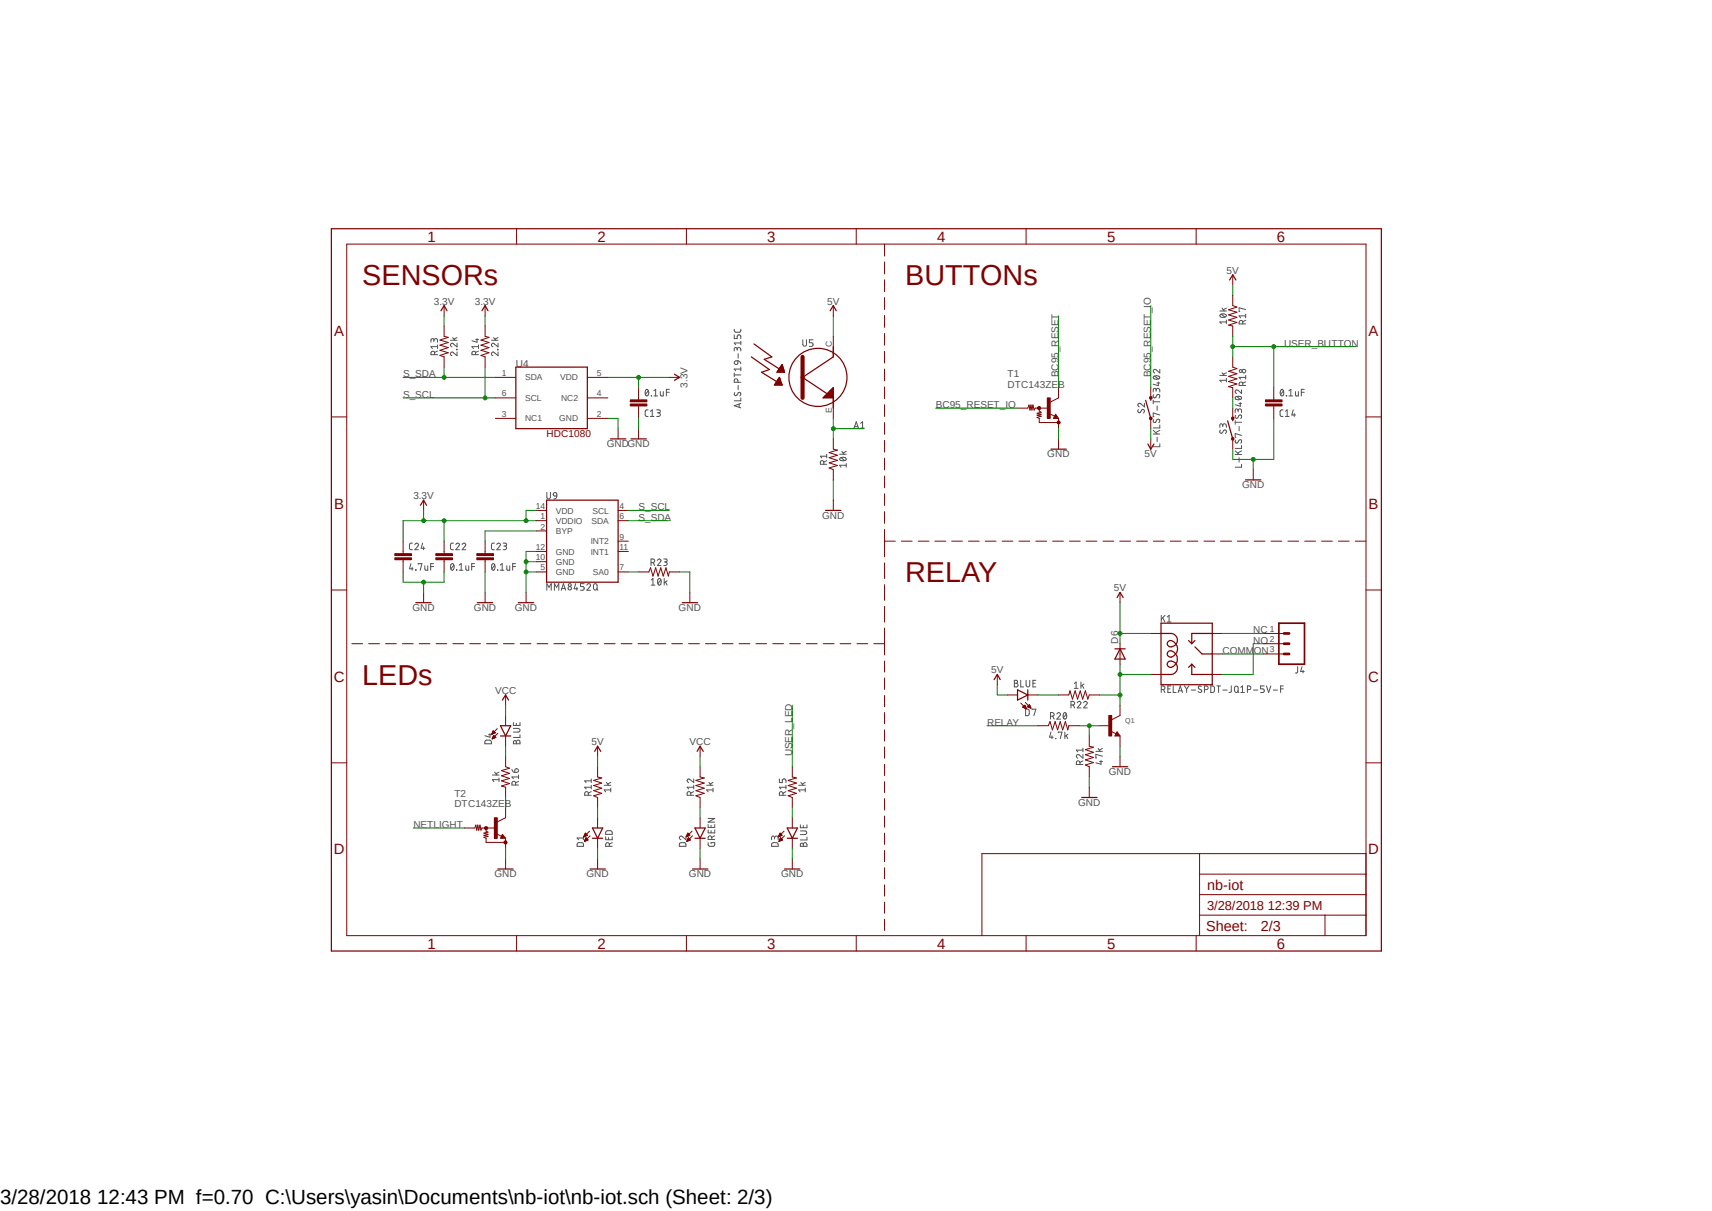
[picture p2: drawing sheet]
<svg xmlns="http://www.w3.org/2000/svg" width="297mm" height="210mm" viewBox="0 0 297 210" stroke-linecap="round" stroke-linejoin="round" font-family="sans-serif">
<path d="M57.1 39.5l182.8 125.9M239.9 39.5l-182.8 125.9" fill="none" stroke="#fff" stroke-width=".17"/>
<g fill="none" stroke="#505050" stroke-width=".17">
<path d="M75.3 59l.2-.3h.2l.2 .1v.6M75.3 59.2l-.1-.4-.2-.1-.2 .3v.4M75.9 59.8v.7M78.1 59h1.2M78.5 58.5l.4 .5M79.3 59.5v.7l-.9-.7a.32 .32 0 0 0-.3 .3 .32 .32 0 0 0 .3 .4M79.3 58.5l-.6 .3M82.5 58.9h.5M82.8 58.7v.7l-.9-.3M83 59.8v.7M85.3 59h1.1M85.6 58.5l.4 .5"/>
<path d="M86.4 59.5v.7l-.8-.7a.32 .32 0 0 0-.3 .3 .32 .32 0 0 0 .2 .4M86.4 58.5l-.5 .3M127.4 58.1v.6h.5v-.5l.2-.1 .4 .1v.5M127.4 57.1v.3l.2 .2h.8l.1-.5M128.5 59.2v.6M128.5 59.5h-1.1l.2 .3M139.3 58.9v.8l.2 .3 .4-.1v-1M141.1 58.9h-.7v.5l.5 .1 .2 .2-.2 .3-.5 .1M211.6 53.9h1.2M211.7 54.6l.3-.2h.4l.4 .3a.7 .7 0 0 1-1.2 0zM211.9 54.5l.6 .5M212 53.4l.4 .5"/>
<path d="M212.8 55.8h-1.2l.3 .3M212.8 55.5v.6M212.8 53.4l-.6 .3M215.6 56.2v-.5h-.5l-.1 .5h1.1M216.1 53.7l-1.1-.3v.6h.1M216.1 55.5l-.5 .3M216.1 54.8h-1.1l.2 .3M216.1 54.5v.6M75.4 61.5v-.5h-.6v.5h1.1M75.9 60.9l-.5 .2M75.9 60.1h-1.1l.2 .4M79.2 60.6l.1 .1z"/>
<path d="M79.3 61v.7l-.9-.7a.32 .32 0 0 0-.3 .3 .32 .32 0 0 0 .3 .4M82.5 61.5v-.5h-.5l-.1 .5h1.1M83 60.1h-1.1l.2 .4M83 60.9l-.5 .2M86.3 60.6l.1 .1zM86.4 61v.7l-.8-.7a.32 .32 0 0 0-.3 .3 .32 .32 0 0 0 .2 .4M112.1 67.6l.1-.1a.65 .65 0 0 1 0 1.2 .69 .69 0 0 1-.1-1.1zM112.4 71.1l-.4 .1-.1 .1 .1 .8 .4 .1M112.5 67.8l-.5 .6M112.8 72.2h.7M112.8 71.3l.4-.2v1.1M113 68.6h.1"/>
<path d="M113.5 68.7h.6M113.5 67.8l.2-.3v1.2M113.9 71.1h.6l.1 .1-.1 .3-.5 .1M114.3 71.6l.3 .2v.2l-.2 .2h-.5M114.6 67.9v.6l.1 .2h.4v-.8M115.6 68h.5M116.1 67.5h-.5v1.2M127.4 64.7v.6M127.4 65h1.1M127.5 68.1l-.1 .3 .2 .2 .5-.5h.3l.1 .2-.1 .4M127.5 62.7l.5-.1-.1 .6h-.4l-.1-.2zM127.9 60.6v-.2l.4-.1 .2 .3v.3"/>
<path d="M127.9 60.7l-.1-.3-.2-.1-.2 .2v.4M128 66.3l-.1-.5h-.5v.5h1.1M128 62.6l.4 .1 .1 .4M128.1 61.3v.8M128.1 66.8v.8M128.2 70.1v.5M128.5 70l-1.1 .4 1.1 .3M128.5 69v.5h-1.1M128.5 63.7v.6M128.5 64h-1.1l.2 .3M143.4 79.9l-.5 .2M143.4 79.1h-1.1l.3 .3"/>
<path d="M143.4 78.8v.6M145.7 78.8h1.1M145.7 79.5l.6-.2 .3 .1 .2 .2a.7 .7 0 0 1-1.1 0zM145.9 79.4l.7 .5M146 78.3l.4 .5M146.8 78.3l-.5 .3M148.2 74.3l.3-1.1 .4 1.1M148.3 74h.5M149.3 73.4l.3-.2v1.1M149.3 74.3h.6M197.5 71l-.1 .3 .3 .3 .5-.6h.2l.1 .2-.1 .4M198.5 69.9v.7l-.6-.6a.32 .32 0 0 0-.5 .1 .32 .32 0 0 0 .3 .5"/>
<path d="M200.1 75.3h1.1M200.1 74.6l.6 .7M200.1 69.4v.6M200.1 69.7h1.1M200.1 65.3l.5-.1a.42 .42 0 0 1 .6 .4l-.6 .2-.4-.1-.1-.2zM200.2 72.8l-.1 .4 .1 .1h.2l.3-.5 .4-.1 .1 .2-.2 .4M200.2 68.5l-.1 .2 .2 .3 .5-.6h.3a.41 .41 0 0 1-.1 .6M200.3 65.2l.7 .5M200.6 67.6l.2-.2h.2l.2 .2v.4M200.6 67.9l-.1-.5h-.3h-.1v.6M200.7 66.4h.5M200.7 70.4v.8"/>
<path d="M200.7 75.8v.8M201 66.3v.6l-.9-.3M201.2 64.1v.6l-.6-.6a.31 .31 0 0 0-.5 .1 .31 .31 0 0 0 .2 .5M201.2 77v.5h-1.1M201.2 73.7v.5h-1.1M201.2 74.6l-.7 .4M201.2 72l-1.1-.4v.7h.1M211.6 65.1h1.2M211.7 74.6l-.1 .4 .3 .1 .4-.4 .3-.1 .2 .2-.2 .4M212 64.6l.4 .5M212.1 73.8l.1-.2 .3-.1 .3 .3v.3M212.1 74l-.1-.4-.2-.1-.1 .1-.1 .5"/>
<path d="M212.8 65.6v.7M212.8 66h-1.2l.3 .3M212.8 64.6l-.6 .3M214.3 78.8h1.1M214.3 78.2l.7 .6M214.3 72.9v.7M214.3 73.2h1.1M214.3 68.9l.5-.2a.42 .42 0 0 1 .6 .3 .62 .62 0 0 1-.6 .3 .62 .62 0 0 1-.5-.3zM214.4 76.3l-.1 .4 .4 .1 .2-.4 .4-.1 .1 .4-.1 .2M214.4 72l-.1 .4 .2 .2 .6-.6h.2l.1 .4-.1 .2M214.5 68.7l.7 .6M214.8 71.2v-.2l.4-.1 .1 .1 .1 .5"/>
<path d="M214.8 71.4l-.1-.4-.2-.1-.2 .1v.5M214.9 70h.5M215 74v.7M215 79.4v.7M215.2 69.8v.6l-.9-.2M215.4 67.6v.6l-.6-.5-.4-.1-.1 .4 .2 .2M215.4 77.3v.5h-1.1M215.4 78.2l-.7 .4M215.4 75.5l-1.1-.3v.6h.1M215.6 66.8v-.5h-.5l-.1 .5h1.1M216.1 65.1v.6M216.1 66.2l-.5 .3"/>
<path d="M216.1 65.4h-1.1l.2 .3M222.3 67.6l.1-.1a.7 .7 0 0 1 0 1.2l-.2-.2-.1-.4zM222.6 71.1l-.4 .1-.1 .1v.8l.5 .1M222.7 67.8l-.5 .6M223 72.2h.6M223 71.3l.3-.2v1.1M223.1 68.6l.1 .1zM223.6 68.7h.6M223.6 67.8l.3-.3v1.2M224.4 71.1l-.3 .9h.6M224.5 71.7v.5M224.7 67.9l.1 .8h.5v-.8"/>
<path d="M225.8 68h.5M226.3 67.5h-.5v1.2M71.3 97.7l-.3 .9h.7M71.5 98.4v.5M71.5 94.2l-.4 .1-.1 .1 .1 .8 .4 .1M72 94.4a.31 .31 0 0 1 .4-.2 .31 .31 0 0 1 .1 .5l-.5 .6h.6M72.1 98.8l.1 .1zM72.6 97.9v-.2h.6l-.3 1.2M73.3 94.2l-.2 .9h.6M73.5 94.8v.5M73.7 98.1v.6l.2 .2h.3v-.8M74.7 98.3h.5"/>
<path d="M75.2 97.7h-.5v1.2M78.3 97.8l.2-.1a.7 .7 0 0 1 0 1.2 .75 .75 0 0 1-.2-1.1zM78.7 94.2h-.3l-.3 .2 .1 .8 .5 .1M78.7 98l-.5 .6M79.1 94.4l.1-.2a.32 .32 0 0 1 .5 .3l-.6 .8h.6M79.2 98.8v.1zM79.7 98.9h.6M79.7 98l.3-.3v1.2M80.2 94.4l.1-.2a.32 .32 0 0 1 .5 .3l-.6 .8h.6M80.8 98.1v.7l.2 .1h.3v-.8M81.8 98.3h.5M82.3 97.7h-.5v1.2"/>
<path d="M85.4 97.8l.2-.1a.7 .7 0 0 1 0 1.2 .75 .75 0 0 1-.2-1.1zM85.8 94.2h-.3l-.2 .2v.8l.5 .1M85.9 98l-.6 .6M86.2 94.4l.2-.2a.32 .32 0 0 1 .4 .3l-.6 .8h.6M86.3 98.8l.1 .1zM86.8 98.9h.6M86.8 98l.3-.3v1.2M87.3 94.2h.5l.1 .2-.1 .3h-.4M87.6 94.7l.3 .2v.2l-.3 .2h-.3M87.9 98.1v.7l.2 .1h.3v-.8M88.9 98.3h.6M89.5 97.7h-.6v1.2"/>
<path d="M94.9 85.4v.8l.2 .3h.2l.2-.3v-.8M96 85.8l.1 .2h.5M96 85.7l.1-.2 .3-.1 .2 .1v.5M96 85.7v.1M96.6 86a.45 .45 0 0 1-.5 .5M112.9 97.6h.4l.3-.2-.1-.4-.6-.1v1.2M113.3 97.6l.3 .5M114 97.2l.2-.2a.32 .32 0 0 1 .5 .2l-.7 .9h.7M115.1 96.9h.4l.2 .2v.3l-.4 .1M115.4 97.5l.3 .2v.2l-.3 .2h-.3M142.9 80.5v-.5l-.2-.1-.3 .1-.1 .5h1.1M146.8 80.7h-1.1l.2 .3"/>
<path d="M146.8 80.4v.6M215.4 80.5v.5h-1.1M94.9 102.4v-1.2l.3 .7 .4-.7v1.2M96.2 102.4v-1.2l.4 .7 .3-.7v1.2M97.4 102.4l.3-1.2 .4 1.2M97.5 102.1h.5M99.9 101.2l-.3 .9h.6M100.1 101.9v.5M101.3 101.2h-.6v.5h.5l.1 .3-.1 .3-.5 .1M101.8 101.5a.33 .33 0 0 1 .3-.3 .33 .33 0 0 1 .3 .3l-.6 .9h.6M103 101.3l.2-.1 .3 .1 .1 .7-.2 .3h-.2l-.2-.3zM103.5 102.1l.2 .3"/>
<path d="M113 100.6l.3-.3v1.2M113 101.5h.6M114.3 100.4l.1-.1a.65 .65 0 0 1 0 1.2l-.3-.4v-.4zM114.6 100.6l-.5 .6M115.2 100.3v1.2M115.4 100.9l.3 .6M115.7 100.7l-.5 .4M176 118h.3l.2 .2v.1l-.2 .2 .3 .2-.1 .4h-.5zM176 118.5h.3M177.1 118v1.1h.5M178 118v.8l.2 .3 .4-.1v-1M179.2 118.5h.4"/>
<path d="M179.7 118h-.5v1.1h.5M186.4 118.5l.3-.2v1.1M186.4 119.4h.6M187.5 118.3v1.1M187.7 118.9l.3 .5M188 118.6l-.5 .4M201.5 119.6l.5-.1 .1-.3-.3-.2h-.3v1.1M201.5 106.7v1.2M201.7 107.1l.4 .8M201.8 119.6l.3 .5M202.1 106.7l-.6 .7M202.5 107l.3-.3v1.2"/>
<path d="M202.5 107.9h.7M202.6 119.5h.4M203.1 119h-.5v1.1h.5M203.5 119v1.1h.5M204.5 119.8h.6M205.5 119l.4 .5M205.9 119.5v.6M206.2 119l-.3 .5M206.7 119.7h.7M208.4 119.1l-.4-.1-.1 .1v.2l.5 .4v.3l-.2 .1-.3-.2M209 119.6l.5-.1 .1-.3-.3-.2h-.3v1.1M210.1 119h.4l.2 .1v.7l-.2 .3h-.4z"/>
<path d="M211.1 119h.7M211.4 119v1.1M212.1 119.7h.8M213.6 119v1l-.4 .1M214.2 119.1h.6v.7l-.2 .3h-.2l-.2-.3zM214.7 119.8l.2 .3M215.3 119.2l.3-.2v1.1M216.4 119.6l.5-.1v-.5h-.5v1.1M217.5 119.7h.7M219.3 119h-.6v.5h.5l.1 .2-.1 .4h-.5M219.7 119l.4 1.1 .4-1.1M220.9 119.7h.7"/>
<path d="M222.2 119.5h.4M222.6 119h-.4v1.1M225.1 115.6v1l-.1 .1h-.3M225.9 115.6l-.3 .9h.7M226.1 116.2v.5M84.2 128.5l.2-.1h.7l.1 .1 .1 .5h-1.2zM84.8 127.4h.5M85 127.2v.6l-.9-.2M85.4 134.4h1.2M85.8 133.9l.4 .5M86.6 135.2h-1.2l.3 .4M86.6 134.9v.7"/>
<path d="M86.6 133.9l-.6 .3M88.8 133.4l.3 .5h.2M89.1 126.3h.8l.3 .2-.1 .4-1 .1M89.1 125.3v.5h1.1v-.5M89.1 128.5l.3-.1 .2 .3 .2-.3h.2l.2 .1v.5h-1.1zM89.5 136.1l-.1-.5-.2-.1-.3 .1-.1 .5h1.2M89.5 133.3l.3 .1 .2 .2-.2 .3h-.5zM89.6 125.4v.4M89.6 128.7v.3M90 135.5l-.5 .3M90 134.7h-1.2l.3 .3M90 134.4v.6"/>
<path d="M90.2 127.4v.5h-1.1M102.1 137.9l-.1-.5-.4-.1-.2 .3v.3h1.2M102.6 137.3l-.5 .2M102.6 136.5h-1.2l.3 .3M102.6 135.1v.6M102.6 136.2v.6M102.6 135.4h-1.2l.3 .3M104.8 136.2h1.2M105.2 135.7l.4 .5M106 137h-1.2l.3 .3M106 136.7v.6M106 135.7l-.6 .3"/>
<path d="M119.8 137.9v-.3l-.2-.3-.3 .1-.1 .5h1.2M120.4 135.1v.6l-.9-.6a.32 .32 0 0 0-.3 .3 .32 .32 0 0 0 .3 .3M120.4 136.5h-1.2l.3 .3M120.4 137.3l-.6 .2M120.4 136.2v.6M122.6 136.2h1.1M123 135.7l.4 .5M123.7 137h-1.1l.3 .3M123.7 136.7v.6M123.7 135.7l-.5 .3M135.2 135.1v.6h.5v-.5l.3-.1 .3 .1 .1 .5M135.8 137.9v-.5l-.2-.1-.3 .1-.1 .5h1.2"/>
<path d="M136.4 136.5h-1.2l.3 .3M136.4 137.3l-.6 .2M136.4 136.2v.6M138.6 136.2h1.1M138.9 135.7l.4 .5M139.7 137h-1.1l.2 .3M139.7 136.7v.6M139.7 135.7l-.5 .3M177.9 123l.6 .1a.89 .89 0 0 1-.1 1h-.5zM179.1 123.1v-.1h.6l-.3 1.1M182.2 124.2h.6l.1-.2-.1-.3-.6-.1v1.1M182.3 127l-.2 .8h.6"/>
<path d="M182.5 127.6v.5M182.6 124.2l.3 .5M183.1 128.1h.1M183.3 123.8a.31 .31 0 0 1 .5-.2 .31 .31 0 0 1 .1 .5l-.6 .6h.7M183.6 127.1v-.1h.6l-.3 1.1M184.6 123.6h.1a.65 .65 0 0 1 0 1.1 .69 .69 0 0 1-.1-1.1zM184.7 127v1.1M185 127.6l.3 .5M185 123.8l-.5 .7M185.3 127.3l-.6 .4M185.8 122.3l.5-.1 .1-.4-.3-.2h-.3v1.2M186.2 122.3l.2 .5"/>
<path d="M186.9 121.9l.2-.2a.32 .32 0 0 1 .4 .2l-.6 .9h.6M187.4 132.6v-.4l-.2-.2-.4 .1-.1 .5h1.2M187.9 130.9v.6l-.7-.6a.31 .31 0 0 0-.4 .1 .31 .31 0 0 0 .2 .5M187.9 132l-.5 .2M187.9 129.8v.6M187.9 130.1h-1.2l.3 .3M188 121.9v-.1a.31 .31 0 0 1 .5-.1 .31 .31 0 0 1 .1 .3l-.6 .8h.6M190.1 130.3h1.2M190.5 129.8l.4 .5M190.8 132.1h.5M191 131.9v.6l-.9-.2M191.3 131.1l-1.2-.3v.6h.1"/>
<path d="M191.3 129.8l-.6 .3M204.4 120.1l.4-1.1 .3 1.1M215.3 120.1h.6M100.2 146.3l.2-.2 .7 .1 .1 .6h-1.1zM101.2 145v.6M101.2 145.3h-1.1l.3 .3M105.1 145.1v.5h1.1v-.5M105.1 144.2l.3-.1h.6l.2 .3v.3h-1.1zM105.6 145.2v.4M105.7 146.8v-.5l-.4-.2-.2 .3v.4h1.1M106.2 146.1l-.5 .3M117.9 146.3l.3-.2 .7 .1 .1 .6h-1.1z"/>
<path d="M119 145v.6l-.6-.5a.32 .32 0 0 0-.5 .1 .32 .32 0 0 0 .2 .4M122.9 146.1v.4l.2 .3h.6l.3-.2v-.5h-.6v.2M122.9 143v.5h1.1v-.5M122.9 143.9v.5h1.1v-.5M122.9 141.9h1.1l-1.1 .7h1.1M123.4 143.1v.4M123.4 144.1v.3M123.5 145.6v-.3l-.2-.4-.4 .2v.5h1.1M124 144.9l-.5 .3M133.9 146.3l.3-.2 .6 .1 .2 .1v.5h-1.1zM134.4 145.3l.2-.3h.2l.2 .1v.5M134.4 145.5l-.1-.4-.3-.1-.1 .2v.4"/>
<path d="M138.9 144.1h.8l.3 .2v.2l-.3 .2h-.8M138.9 143v.6h1.1v-.6M138.9 146.3l.3-.1 .2 .2v-.1l.3-.2 .3 .3v.4h-1.1zM139.4 143.2v.4M139.4 146.4v.4M140 145.2v.5h-1.1"/>
<circle cx="215.3" cy="64.3" r=".25"/>
<circle cx="215.8" cy="64.4" r=".3"/>
<circle cx="98.8" cy="102" r=".3"/>
<circle cx="98.8" cy="101.5" r=".25"/>
</g>
<g fill="none" stroke="#800000" stroke-width=".17">
<path d="M89.6 39.7v2.6M119.1 39.7v2.6M148.5 39.7v2.6M178 39.7v2.6M207.5 39.7v2.6M60.2 42.3h176.8v120h-176.8zM77 56.6v1.7l.8 .2-1.5 .5 1.5 .4-1.5 .5 1.5 .4-1.5 .4 1.5 .5-1.5 .4 .7 .3v1.8M77 53v1.8M84.2 56.6v1.7l.6 .2-1.4 .5 1.4 .4-1.4 .5 1.4 .4-1.4 .4 1.4 .5-1.4 .4 .8 .3v1.8M84.2 53v1.8M144.6 53v1.8M144.6 58.3v3.6"/>
<path d="M153.5 42.3v2.1M153.5 45.4v2.1M153.5 48.5v2.1M153.5 51.6v2.1M153.5 54.7v2.1M153.5 57.8v2.1M57.5 72.3h2.7M85.9 65.4h3.6M85.9 69h3.6M85.9 72.6h3.6M101.9 65.4h3.6M101.9 69h3.6"/>
<path d="M101.9 72.6h3.6M107.2 74.3v1.8M109.3 69.3h2.9v.4h-2.9zM109.3 70.1h2.9v.3h-2.9zM110.8 67.2v2.1M110.8 70.4v2.2M110.8 74.3v1.8M116.1 65.4h1.8M144.6 69v3.6M144.6 76.1v1.8l.7 .2-1.5 .4 1.5 .5-1.5 .4 1.5 .4-1.5 .5 1.5 .4-1.5 .5 .8 .2v1.8M153.5 60.9v2M153.5 64v2"/>
<path d="M153.5 67.1v2M153.5 70.2v2M153.5 73.3v2M153.5 76.4v2M153.5 79.5v2M237 72.3h2.6M68.5 96.7h2.9v.4h-2.9zM68.5 96h2.9v.4h-2.9zM69.9 93.9v2.1M69.9 97.1v2.1M73.5 86.7v1.8M75.6 96.7h2.9v.4h-2.9z"/>
<path d="M75.6 96h2.9v.4h-2.9zM77 93.9v2.1M77 97.1v2.1M82.7 96.7h2.9v.4h-2.9zM82.7 96h2.9v.4h-2.9zM84.2 93.9v2.1M84.2 97.1v2.1M93 90.3h1.8M93 92.1h1.8M93 88.5h1.8M93 99.2h1.8M93 97.4h1.8"/>
<path d="M93 95.6h1.8M107.2 93.9h1.8M107.2 90.3h1.8M107.2 88.5h1.8M107.2 99.2h1.8M107.2 95.6h1.8M110.8 99.2h1.8l.3-.7 .4 1.4 .4-1.4 .5 1.4 .4-1.4 .5 1.4 .4-1.4 .5 1.4 .1-.7h1.8M144.6 86.7v1.8M153.5 82.5v2.1M153.5 85.6v2.1M153.5 88.7v2.1M153.5 91.8v4.8"/>
<path d="M153.5 97.6v2.7M153.5 93.9h1.8M156.4 93.9h1.8M159.3 93.9h1.9M162.2 93.9h1.9M165.1 93.9h1.9M168 93.9h1.9M170.9 93.9h1.9M173.9 93.9h1.8M176.8 93.9h1.8M179.7 93.9h1.9M182.6 93.9h1.9"/>
<path d="M185.5 93.9h1.9M188.4 93.9h1.9M191.3 93.9h1.9M194.3 93.9h1.8M197.2 93.9h1.9M200.1 93.9h1.9M203 93.9h1.9M206 93.9h1.8M208.9 93.9h1.8M211.8 93.9h1.9M214.7 93.9h1.8M217.6 93.9h1.9"/>
<path d="M220.5 93.9h1.9M223.4 93.9h1.9M226.4 93.9h1.8M229.3 93.9h1.8M232.2 93.9h1.9M235.1 93.9h1.9M57.5 102.3h2.7M61 111.6h1.9M64 111.6h1.8M66.9 111.6h1.8M69.8 111.6h1.9M72.7 111.6h1.9"/>
<path d="M73.5 102.7v1.8M75.6 111.6h1.9M78.6 111.6h1.8M81.5 111.6h1.9M84.2 102.7v1.8M84.4 111.6h1.9M87.3 111.6h1.9M90.3 111.6h1.8M91.3 102.7v1.8M93.2 111.6h1.8M96.1 111.6h1.9M99 111.6h1.9"/>
<path d="M101.9 111.6h1.9M104.9 111.6h1.8M107.8 111.6h1.8M110.7 111.6h1.9M113.6 111.6h1.9M116.5 111.6h1.9M119.5 111.6h1.8M119.7 102.7v1.8M122.4 111.6h1.8M125.3 111.6h1.9M128.2 111.6h1.9M131.1 111.6h1.9"/>
<path d="M134.1 111.6h1.8M137 111.6h1.9M139.9 111.6h1.9M142.8 111.6h1.9M145.8 111.6h1.8M148.7 111.6h1.8M151.6 111.6h1.9M153.5 101.4v2.7M153.5 105.2v2.7M153.5 108.9v4.7M153.5 114.6v1.9M153.5 117.6v1.9"/>
<path d="M237 102.3h2.6M57.5 132.3h2.7M85.3 127.3h.1M85.3 127.3h.3M85.4 127.2h.3M85.4 127.1h.4M85.4 127.1h.5M85.4 127h.5M85.4 128.1h.1M85.4 128.1h.2M85.5 127h.3M85.5 126.9h.3"/>
<path d="M85.5 128h.3M85.5 127.9h.4M85.5 126.9h.2M85.5 126.8h.1M85.5 127.9h.5M85.5 127.8h.4M85.6 126.8h.1M85.6 127.8h.3M85.6 127.7h.3M85.6 127.7h.2M85.6 127.6h.1M85.6 127.6l-.2 .5"/>
<path d="M85.6 127.6l.4 .3M85.9 127.1l-.3-.4-.3 .6M85.9 127.1l-.6 .2M86 127.9l-.6 .2M86.3 126.4l-1 .9M86.4 127.2l-1 .9M87.7 124.1v1.8M87.7 127.6v1.8M87.7 131.2v1.8l.7 .2-1.4 .4 1.4 .5-1.4 .4 1.4 .5-1.4 .4 1.4 .5-1.4 .4 .7 .2v1.8M103.7 133v1.7l.7 .2-1.4 .4 1.4 .5-1.4 .4 1.4 .5-1.4 .4 1.4 .5-1.4 .4 .7 .3v1.7M121.5 133v1.7l.7 .2-1.5 .4 1.5 .5-1.5 .4 1.5 .5-1.5 .4 1.5 .5-1.5 .4 .8 .3v1.7M137.5 133v1.7l.7 .2-1.5 .4 1.5 .5-1.5 .4 1.5 .5-1.5 .4 1.5 .5-1.5 .4 .8 .3v1.7"/>
<path d="M153.5 120.6v2M153.5 123.6v1.9M153.5 126.6v1.9M153.5 129.5v2M153.5 132.5v2M153.5 135.6v1.9M153.5 138.5v2M237 132.3h2.6M82.4 143.6l.1-.5 .2 .9 .2-.9 .2 .9 .2-.9 .1 .9 .2-.4h2.1M84.3 143.6v.5l.4 .2-.8 .2 .8 .2-.8 .2 .8 .1-.8 .2 .4 .2v.7h3.4M86.1 144.6l.9 .4M87.2 144.7l.5 .7h-.9z"/>
<path d="M87.7 141.8l-1.4 .7M101.3 145.1h.1M101.3 145h.2M101.3 145h.3M101.4 144.9h.3M101.4 144.9h.4M101.4 145.9h.1M101.4 144.8h.5M101.4 145.8h.2M101.4 145.8h.3M101.5 144.7h.3M101.5 144.7h.2"/>
<path d="M101.5 145.8h.3M101.5 145.7h.4M101.5 144.6h.2M101.5 144.6h.1M101.5 145.6h.5M101.5 145.6h.4M101.6 144.5l.3 .4-.6 .2zM101.6 144.5h.1M101.6 145.5h.3M101.6 145.5h.2M101.6 145.4h.2M101.6 145.4h.1"/>
<path d="M101.6 145.3l.4 .4-.6 .2zM101.6 145.3h.1M102.3 144.1l-1 1M102.4 144.9l-1 1M103.7 141.8v1.8M103.7 145.4v1.8M103.7 148.9v1.8M119.1 145.1h.1M119.1 145h.1M119.1 145h.2M119.1 144.9h.4M119.2 144.9h.4"/>
<path d="M119.2 144.8h.5M119.2 145.9h.1M119.2 145.8h.1M119.2 144.8h.4M119.2 144.7h.3M119.2 145.8h.2M119.2 145.8h.3M119.3 144.7h.2M119.3 145.7h.4M119.3 145.6h.5M119.3 144.6h.2M119.3 144.6h.1"/>
<path d="M119.3 145.6h.4M119.3 144.5h.1M119.3 145.5h.3M119.3 144.5l.4 .4-.6 .2zM119.4 145.4h.1M119.4 145.3h.1M119.4 145.3l.4 .4-.6 .2zM120.1 144.1l-1 1M120.1 144.9l-.9 1M121.5 141.8v1.8M121.5 145.4v1.8M121.5 148.9v1.8"/>
<path d="M135 145.1h.1M135.1 145h.1M135.1 145h.2M135.1 144.9h.4M135.2 144.9h.4M135.2 144.8h.5M135.2 145.9h.1M135.2 145.8h.1M135.2 144.8h.4M135.2 144.7h.4M135.2 145.8h.2M135.2 145.8h.4"/>
<path d="M135.3 144.7h.2M135.3 144.6h.2M135.3 145.7h.4M135.3 145.6h.5M135.3 144.6h.1M135.3 144.5h.1M135.3 145.6h.4M135.3 145.5h.3M135.3 145.4h.3M135.3 144.5l.4 .4-.7 .2zM135.4 145.4h.1M135.4 145.3h.1"/>
<path d="M135.4 145.3l.4 .4-.7 .2zM136 144.1l-1 1M136.1 144.9l-1 1M137.5 141.8v1.8M137.5 145.4v1.8M137.5 148.9v1.8M153.5 141.5v2M153.5 144.5v1.9M153.5 147.5v1.9M153.5 150.5v1.9M153.5 153.5v1.9M153.5 156.5v1.9"/>
<path d="M153.5 159.4v2M208.1 158.7h28.9M208.1 148v14.3M208.1 155.2h28.9M208.1 151.6h28.9M229.9 158.7v3.6M237 148h-66.7v14.3M89.6 162.3v2.6M119.1 162.3v2.6M148.5 162.3v2.6M178 162.3v2.6M207.5 162.3v2.6"/>
</g>
<g fill="none" stroke="#800000" stroke-width=".21">
<path d="M57.5 39.7h182.1v125.2h-182.1zM76.5 53.9l.5-.9 .6 .9M83.6 53.9l.6-.9 .5 .9M130.8 59.6l3.1 2.3-1.3 .4 3.5 2.3M144 53.9l.6-.9 .5 .9M89.5 63.7h12.4v10.6h-12.4zM105.9 76.1h2.7M109.5 76.1h2.6M117 64.9l.9 .5-.9 .6M130.3 61.9l3.2 2.2-1.4 .5 3.6 2.2M134.5 66.6h1.1M134.5 66.5h1.1"/>
<path d="M134.6 66.4h1M134.7 66.3h.8M134.7 66.2h.8M134.8 66h.6M134.9 64.5h1.2M134.9 66h.5M134.9 64.3h1.2M135 65.8h.4M135 64.2h1M135 65.7h.3M135.1 64.1h.9M135.1 65.6h.2"/>
<path d="M135.2 64h.7M135.2 65.4l.5 1.4h-1.3zM135.2 65.5h.1M135.3 63.9h.6M135.3 63.8h.5M135.4 63.7h.4M135.5 63.5h.3M135.6 63.4h.2M135.6 63.3h.1M135.7 63.2l.4 1.4h-1.3zM142.9 68.9h1.7M143 68.8h1.6"/>
<path d="M143.1 68.7h1.5M143.2 68.6h1.4M143.3 68.5h1.3M143.4 68.3h1.2M143.6 68.2h1M143.7 68.1h.9M143.8 68h.8M143.9 67.9h.7M144 67.8h.6M144.1 67.6h.5M144.2 67.5h.4M144.4 67.4h.2"/>
<path d="M144.5 67.3h.1M144.6 60.1v1.8l-5.4 3.5 5.4 3.6h-1.8l1.8-1.8v3.6M72.9 87.6l.6-.9 .5 .9M94.8 86.7h12.4v14.3h-12.4zM143.2 88.5h2.7M72.1 104.5h2.7M82.8 104.5h2.7M89.9 104.5h2.7M118.4 104.5h2.6M86.8 125.9h1.8l-.9 1.7zM86.8 127.6h1.8M87.2 145v.2h-.2l.2-.3 .3 .4h-.5"/>
<path d="M102.4 150.7h2.6M102.8 143.6h1.8l-.9 1.8zM102.8 145.4h1.8M120.1 150.7h2.7M120.6 145.4h1.7M120.6 143.6h1.7l-.8 1.8zM136.1 150.7h2.7M136.6 145.4h1.7M136.6 143.6h1.7l-.8 1.8z"/>
<circle cx="141.9" cy="65.4" r="5"/>
</g>
<path d="M139.2 61.9v7.1" fill="none" stroke="#800000" stroke-width=".72"/>
<path d="M109.3 69.5h2.9M109.3 70.2h2.9M68.5 96.9h2.9M68.5 96.2h2.9M75.6 96.9h2.9M75.6 96.2h2.9M82.7 96.9h2.9M82.7 96.2h2.9" fill="none" stroke="#800000" stroke-width=".34"/>
<path d="M84.1 143.4h.4v.4h-.4l-.1-.2h.4h-.4z" fill-rule="evenodd" fill="#800000"/>
<path d="M84.1 143.4h.4v.4h-.4l-.1-.2h.4h-.4z" fill="none" stroke="#800000" stroke-width=".17"/>
<path d="M87.5 145.9h.4v.4h-.4l-.1-.2 .4-.1-.1 .2-.3-.1z" fill-rule="evenodd" fill="#800000"/>
<path d="M87.5 145.9h.4v.4h-.4l-.1-.2 .4-.1-.1 .2-.3-.1z" fill="none" stroke="#800000" stroke-width=".17"/>
<path d="M85.8 141.8h.5v3.6h-.5z" fill-rule="evenodd" fill="#800000"/>
<path d="M87.7 120.5v1.8M103.7 129.4v1.8M121.5 129.4v1.8M80.6 143.6h1.8M85.8 141.8h.5v3.6h-.5zM87.7 140v1.8M87.7 145.4v1.8M87.7 148.9v1.8" fill="none" stroke="#800000" stroke-width=".17"/>
<path d="M198.8 69.4l.8 3.2M199.6 69v.4M87.2 121.4l.5-.9 .5 .9M103.2 130.3l.5-.9 .5 .9M120.9 130.3l.6-.9 .5 .9M86.4 150.7h2.6" fill="none" stroke="#800000" stroke-width=".21"/>
<circle cx="199.7" cy="72.5" r=".24" fill="#800000"/>
<circle cx="199.7" cy="72.5" r=".24" fill="none" stroke="#800000" stroke-width=".17"/>
<circle cx="199.7" cy="69" r=".24" fill="#800000"/>
<g fill="none" stroke="#800000" stroke-width=".17">
<path d="M178.3 70.8l.2-.6 .2 .9 .2-.9 .1 .9 .2-.9 .2 .9 .2-.3h2.1M180.3 70.8v.5l.3 .2-.7 .2 .7 .1-.7 .2 .7 .2-.7 .2 .4 .2v.7h3.3M182.1 71.8l.9 .4M183.1 71.8l.5 .8h-.8zM183.6 69l-1.4 .7M199.6 67.2v1.8M199.6 72.6v1.7"/>
<circle cx="199.7" cy="69" r=".24"/>
</g>
<path d="M183.1 72.2l.1 .2h-.2l.1-.4 .4 .5h-.5" fill="none" stroke="#800000" stroke-width=".21"/>
<path d="M180.1 70.6h.4v.4h-.4l-.1-.2 .3-.1-.3 .1z" fill-rule="evenodd" fill="#800000"/>
<path d="M180.1 70.6h.4v.4h-.4l-.1-.2 .3-.1-.3 .1z" fill="none" stroke="#800000" stroke-width=".17"/>
<path d="M183.5 73.1h.4v.3h-.4l-.1-.1 .3-.1v.1h-.3z" fill-rule="evenodd" fill="#800000"/>
<path d="M183.5 73.1h.4v.3h-.4l-.1-.1 .3-.1v.1h-.3z" fill="none" stroke="#800000" stroke-width=".17"/>
<path d="M181.7 69h.5v3.6h-.5z" fill-rule="evenodd" fill="#800000"/>
<path d="M176.5 70.8h1.8M181.7 69h.5v3.6h-.5zM183.6 67.2v1.8M183.6 72.6v1.7M183.6 76.1v1.8M199.6 76.1v1.8" fill="none" stroke="#800000" stroke-width=".17"/>
<path d="M182.3 77.9h2.7M199.1 77l.5 .9 .6-.9M213 73l.9 3.1M213.9 72.6v.4" fill="none" stroke="#800000" stroke-width=".21"/>
<circle cx="213.9" cy="76.1" r=".24" fill="#800000"/>
<circle cx="213.9" cy="76.1" r=".24" fill="none" stroke="#800000" stroke-width=".17"/>
<circle cx="213.9" cy="72.5" r=".24" fill="#800000"/>
<g fill="none" stroke="#800000" stroke-width=".17">
<path d="M213.9 47.7v1.7M213.9 51.2v1.8l.7 .3-1.5 .4 1.5 .4-1.5 .5 1.5 .4-1.5 .5 1.5 .4-1.5 .5 .8 .2v1.7M213.9 61.9v1.8l.7 .2-1.5 .5 1.5 .4-1.5 .5 1.5 .4-1.5 .5 1.5 .4-1.5 .5 .8 .1v1.8M213.9 70.8v1.8M213.9 76.1v1.8M219.5 69.3h2.9v.4h-2.9zM219.5 70.1h2.9v.3h-2.9zM221 67.2v2.1M221 70.4v2.2M217.4 81.4v1.8M199.6 117h1.8M199.6 109.9h1.8"/>
<path d="M210.3 117h1.8M210.3 113.4h1.8M210.3 109.9h1.8M192.7 126.8l.9 .5M193.8 126.9l.5 .7h-.9zM194.3 124.1l-1.4 .7"/>
<circle cx="213.9" cy="72.5" r=".24"/>
</g>
<path d="M219.5 69.5h2.9M219.5 70.2h2.9" fill="none" stroke="#800000" stroke-width=".34"/>
<path d="M213.3 48.6l.6-.9 .5 .9M216.1 83.2h2.6M201.4 109.9h1.8a1.14 1.14 0 0 1 1.1 1.3 1.14 1.14 0 0 1-1.6 .9 .55 .55 0 0 1-.1-.7 .55 .55 0 0 1 .6-.3 1.46 1.46 0 0 1 1.1 1.5 1.46 1.46 0 0 1-1.4 1.4 .57 .57 0 0 1-.4-.7 .57 .57 0 0 1 .7-.4 1.47 1.47 0 0 1 1.1 1.5 1.47 1.47 0 0 1-1.4 1.3 .57 .57 0 0 1-.4-.6 .57 .57 0 0 1 .7-.5 1.17 1.17 0 0 1 1.1 1.2 1.17 1.17 0 0 1-1.1 1.2h-1.8M201.4 108.1h8.9v10.6h-8.9zM206.2 111.1l.6 .5M206.8 115.2v1.8h3.5M206.8 115.2l.5 .5M206.8 115.2l-.6 .5M207.3 112.2l1.2 1.2h1.8M207.3 111.1l-.5 .5M210.3 109.9h-3.5v1.7M193.8 127.3l.1 .2h-.3l.2-.4 .3 .5h-.5" fill="none" stroke="#800000" stroke-width=".21"/>
<path d="M192.4 124.1h.5v3.5h-.5z" fill-rule="evenodd" fill="#800000"/>
<g fill="none" stroke="#800000" stroke-width=".17">
<path d="M173 117v1.7M194.3 102.7v1.8M194.3 111.6v3.6M219.2 109.9h3.6M219.2 111.6h3.6M219.2 113.4h3.6M174.8 120.5h1.7M177.1 121.9l1 1M177.4 122.6l.4-.3 .3 .6zM177.5 122.7h.5M177.5 122.6h.4M177.6 122.7h.4"/>
<path d="M177.6 122.5h.3M177.6 122.5h.2M177.7 122.4h.1M177.7 122.8h.3M177.8 122.3h.1M177.8 122.8h.2M177.9 121.8l1 1M178 122.9h.1M178.2 122.6h.5M178.2 122.6l.7 .2M178.2 122.6l.4-.4 .3 .6M178.3 120.5h1.8"/>
<path d="M178.3 122.5h.4M178.4 122.6h.4M178.4 122.5h.3M178.4 122.4h.3M178.4 122.3h.2M178.5 122.7h.3M178.5 122.3h.1M178.6 122.3h.1M178.6 122.7h.2M178.7 122.8h.1M180.1 125.9h1.8l.3-.8 .4 1.5 .4-1.5 .5 1.5 .4-1.5 .5 1.5 .4-1.5 .5 1.5 .1-.7h1.8M183.6 120.5h1.8l.2-.7 .5 1.4 .4-1.4 .4 1.4 .5-1.4 .4 1.4 .5-1.4 .4 1.4 .3-.7h1.8"/>
<path d="M189 127.6v1.8l.7 .2-1.4 .4 1.4 .5-1.4 .4 1.4 .5-1.4 .4 1.4 .4-1.4 .5 .7 .3v1.7M189 136.5v1.8M190.8 125.9h1.7M192.4 124.1h.5v3.5h-.5zM194.3 122.3v1.8M194.3 127.6v1.8M194.3 131.2v1.8"/>
</g>
<path d="M172.5 117.9l.5-.9 .5 .9M176.5 119.6l1.8 .9-1.8 .9zM178.3 119.6v1.8M193.4 112.5h1.8M193.8 103.6l.5-.9 .6 .9M194.3 112.5l.9 1.8h-1.8zM187.7 138.3h2.6M193 133h2.7" fill="none" stroke="#800000" stroke-width=".21"/>
<path d="M221.9 108.1h4.4v7.1h-4.4z" fill="none" stroke="#800000" stroke-width=".3"/>
<path d="M222.8 113.4h.8M222.8 111.6h.8M222.8 109.9h.8" fill="none" stroke="#800000" stroke-width=".47"/>
<path d="M105.5 72.6h1.7v1.7M110.8 72.6v1.7M93 95.6h-1.7v1.8h1.7M144.6 83.2v3.5" fill="none" stroke="#008000" stroke-width=".17"/>
<circle cx="91.3" cy="97.4" r=".33" fill="#008000"/>
<g fill="none" stroke="#008000" stroke-width=".17">
<path d="M91.3 97.4v1.8h1.7"/>
<circle cx="91.3" cy="97.4" r=".33"/>
</g>
<circle cx="91.3" cy="99.2" r=".33" fill="#008000"/>
<g fill="none" stroke="#008000" stroke-width=".17">
<path d="M69.9 99.2v1.8h7.1v-1.8M84.2 99.2v3.5M91.3 99.2v3.5M73.5 101v1.7"/>
<circle cx="91.3" cy="99.2" r=".33"/>
</g>
<circle cx="73.5" cy="101" r=".33" fill="#008000"/>
<g fill="none" stroke="#008000" stroke-width=".17">
<path d="M183.6 74.3v1.8M217.4 79.7v1.7M221 72.6v7.1h-7.1v-1.8M117.9 99.2h1.8v3.5M87.7 147.2v1.7M103.7 147.2v1.7M121.5 147.2v1.7M137.5 147.2v1.7"/>
<circle cx="73.5" cy="101" r=".33"/>
</g>
<circle cx="217.4" cy="79.7" r=".33" fill="#008000"/>
<g fill="none" stroke="#008000" stroke-width=".17">
<path d="M144.6 54.8v3.5M213.9 49.4v1.8M199.6 74.3v1.8M194.3 104.5v7.1M194.3 109.9h5.3M103.7 131.2v1.8M189 134.7v1.8M194.3 129.4v1.8"/>
<circle cx="217.4" cy="79.7" r=".33"/>
</g>
<circle cx="194.3" cy="109.9" r=".33" fill="#008000"/>
<g fill="none" stroke="#008000" stroke-width=".17">
<path d="M144.6 72.6v3.5M144.6 74.3h5.3M173 118.7v1.8h1.8"/>
<circle cx="194.3" cy="109.9" r=".33"/>
</g>
<circle cx="144.6" cy="74.3" r=".33" fill="#008000"/>
<g fill="none" stroke="#008000" stroke-width=".17">
<path d="M69.9 65.4h16M77 63.7v1.7"/>
<circle cx="144.6" cy="74.3" r=".33"/>
</g>
<circle cx="77.1" cy="65.4" r=".33" fill="#008000"/>
<g fill="none" stroke="#008000" stroke-width=".17">
<path d="M69.9 69h16M84.2 63.7v5.3M109 90.3h7.1"/>
<circle cx="77.1" cy="65.4" r=".33"/>
</g>
<circle cx="84.2" cy="69" r=".33" fill="#008000"/>
<g fill="none" stroke="#008000" stroke-width=".17">
<path d="M105.5 65.4h10.6M110.8 65.4v1.8M109 88.5h7.1"/>
<circle cx="84.2" cy="69" r=".33"/>
</g>
<circle cx="110.8" cy="65.4" r=".33" fill="#008000"/>
<g fill="none" stroke="#008000" stroke-width=".17">
<path d="M77 54.8v1.8M84.2 54.8v1.8M73.5 90.3h-3.6v3.6M93 90.3h-16v3.6"/>
<circle cx="110.8" cy="65.4" r=".33"/>
</g>
<circle cx="77.1" cy="90.3" r=".33" fill="#008000"/>
<g fill="none" stroke="#008000" stroke-width=".17">
<path d="M73.5 88.5v1.8h3.5"/>
<circle cx="77.1" cy="90.3" r=".33"/>
</g>
<circle cx="73.5" cy="90.3" r=".33" fill="#008000"/>
<g fill="none" stroke="#008000" stroke-width=".17">
<path d="M93 88.5h-1.7v1.8"/>
<circle cx="73.5" cy="90.3" r=".33"/>
</g>
<circle cx="91.3" cy="90.3" r=".33" fill="#008000"/>
<g fill="none" stroke="#008000" stroke-width=".17">
<path d="M183.6 54.8v12.4M199.6 53v14.2M213.9 58.3v3.6M162.3 70.8h14.2M213.9 60.1h7.1M93 92.1h-8.8v1.8M109 99.2h1.8M87.7 122.3v1.8M87.7 129.4v1.8M87.7 138.3v1.7M121.5 131.2v1.8M137.5 122.3v10.7"/>
<path d="M71.7 143.6h8.9M103.7 140v1.8M121.5 140v1.8M137.5 140v1.8"/>
<circle cx="91.3" cy="90.3" r=".33"/>
</g>
<circle cx="213.9" cy="60.1" r=".33" fill="#008000"/>
<g fill="none" stroke="#008000" stroke-width=".17">
<path d="M235.2 60.1h-14.2v7.1"/>
<circle cx="213.9" cy="60.1" r=".33"/>
</g>
<circle cx="221" cy="60.1" r=".33" fill="#008000"/>
<g fill="none" stroke="#008000" stroke-width=".17">
<path d="M213.9 69v1.8M194.3 115.2v5.3M194.3 117h5.3"/>
<circle cx="221" cy="60.1" r=".33"/>
</g>
<circle cx="194.3" cy="117" r=".33" fill="#008000"/>
<g fill="none" stroke="#008000" stroke-width=".17">
<path d="M190.8 120.5h3.5v1.8"/>
<circle cx="194.3" cy="117" r=".33"/>
</g>
<circle cx="194.3" cy="120.5" r=".33" fill="#008000"/>
<g fill="none" stroke="#008000" stroke-width=".17">
<path d="M187.2 125.9h3.6M189 125.9v1.7"/>
<circle cx="194.3" cy="120.5" r=".33"/>
</g>
<circle cx="189" cy="125.9" r=".33" fill="#008000"/>
<g fill="none" stroke="#008000" stroke-width=".17">
<path d="M212.1 109.9h7.1M212.1 113.4h7.1M219.2 111.6h-1.8v5.4h-5.3M171.2 125.9h8.9M180.1 120.5h3.5"/>
<circle cx="189" cy="125.9" r=".33"/>
</g>
<g font-size="5" fill="#800000">
<text x="62.8" y="49.4">SENSORs</text>
<text x="157" y="49.4">BUTTONs</text>
<text x="157" y="101">RELAY</text>
<text x="62.8" y="118.7">LEDs</text>
</g>
<text font-size="3.6" x="0" y="208.9">3/28/2018 12:43 PM f=0.70 C:\Users\yasin\Documents\nb-iot\nb-iot.sch (Sheet: 2/3)</text>
<g font-size="2.6" fill="#800000">
<text x="74.2" y="41.9">1</text>
<text x="103.6" y="41.9">2</text>
<text x="133.1" y="41.9">3</text>
<text x="162.6" y="41.9">4</text>
<text x="192.1" y="41.9">5</text>
<text x="221.5" y="41.9">6</text>
<text x="58" y="58.2">A</text>
<text x="237.4" y="58.2">A</text>
<text x="58" y="88.2">B</text>
<text x="237.4" y="88.2">B</text>
<text x="57.9" y="118.2">C</text>
<text x="237.4" y="118.2">C</text>
<text x="57.9" y="148.2">D</text>
<text x="237.4" y="148.2">D</text>
<text x="74.2" y="164.5">1</text>
<text x="103.6" y="164.5">2</text>
<text x="133.1" y="164.5">3</text>
<text x="162.6" y="164.5">4</text>
<text x="192.1" y="164.5">5</text>
<text x="221.5" y="164.5">6</text>
</g>
<g font-size="2.5" fill="#800000">
<text x="209.4" y="154.3">nb-iot</text>
<text x="209.3" y="161.5">Sheet:</text>
<text x="218.7" y="161.4">2/3</text>
</g>
<text font-size="2.2" fill="#800000" x="209.4" y="157.8">3/28/2018 12:39 PM</text>
<g font-size="1.7" fill="#505050">
<text x="212.8" y="47.5">5V</text>
<text x="75.3" y="52.8">3.3V</text>
<text x="82.4" y="52.8">3.3V</text>
<text x="143.5" y="52.8">5V</text>
<text x="69.9" y="65.4">S_SDA</text>
<text x="89.5" y="63.7">U4</text>
<text x="174.8" y="65.4">T1</text>
<text x="183.6" y="65.4" transform="rotate(-90 183.6 65.4)">BC95_RESET</text>
<text x="199.6" y="65.4" transform="rotate(-90 199.6 65.4)">BC95_RESET_IO</text>
<text x="222.8" y="60.1">USER_BUTTON</text>
<text x="69.9" y="69">S_SCL</text>
<text x="119.3" y="67.2" transform="rotate(-90 119.3 67.2)">3.3V</text>
<text x="162.3" y="70.8">BC95_RESET_IO</text>
<text x="174.8" y="67.2">DTC143ZEB</text>
<text x="105.3" y="77.5">GNDGND</text>
<text x="181.7" y="79.3">GND</text>
<text x="198.6" y="79.3">5V</text>
<text x="71.7" y="86.6">3.3V</text>
<text x="110.8" y="88.5">S_SCL</text>
<text x="142.6" y="90">GND</text>
<text x="215.5" y="84.6">GND</text>
<text x="110.8" y="90.3">S_SDA</text>
<text x="71.5" y="105.9">GND</text>
<text x="82.2" y="105.9">GND</text>
<text x="89.3" y="105.9">GND</text>
<text x="117.7" y="105.9">GND</text>
<text x="193.3" y="102.6">5V</text>
<text x="194" y="111.6" transform="rotate(-90 194 111.6)">D6</text>
<text x="212.1" y="113.4">COMMON</text>
<text x="217.4" y="109.9">NC</text>
<text x="217.4" y="111.6">NO</text>
<text x="172" y="116.8">5V</text>
<text x="85.9" y="120.4">VCC</text>
<text x="171.2" y="125.9">RELAY</text>
<text x="102.6" y="129.2">5V</text>
<text x="119.6" y="129.2">VCC</text>
<text x="137.5" y="131.2" transform="rotate(-90 137.5 131.2)">USER_LED</text>
<text x="192.4" y="134.4">GND</text>
<text x="71.7" y="143.6">NETLIGHT</text>
<text x="78.8" y="140">DTC143ZEB</text>
<text x="78.8" y="138.3">T2</text>
<text x="187" y="139.7">GND</text>
<text x="85.8" y="152.1">GND</text>
<text x="101.7" y="152.1">GND</text>
<text x="119.5" y="152.1">GND</text>
<text x="135.5" y="152.1">GND</text>
</g>
<text font-size="1.7" fill="#800000" x="94.8" y="75.7">HDC1080</text>
<g font-size="1.5" fill="#505050">
<text x="87" y="65.2">1</text>
<text x="91.1" y="66">SDA</text>
<text x="97.2" y="66">VDD</text>
<text x="103.5" y="65.2">5</text>
<text x="144.3" y="60.2" transform="rotate(-90 144.3 60.2)">C</text>
<text x="87" y="68.7">6</text>
<text x="91.1" y="69.5">SCL</text>
<text x="97.4" y="69.5">NC2</text>
<text x="103.5" y="68.7">4</text>
<text x="144.3" y="71.6" transform="rotate(-90 144.3 71.6)">E</text>
<text x="87" y="72.3">3</text>
<text x="91.1" y="73.1">NC1</text>
<text x="97" y="73.1">GND</text>
<text x="103.5" y="72.3">2</text>
<text x="93" y="88.3">14</text>
<text x="96.4" y="89.1">VDD</text>
<text x="102.8" y="89.1">SCL</text>
<text x="107.5" y="88.3">4</text>
<text x="93" y="95.4">12</text>
<text x="93.8" y="90.1">1</text>
<text x="93.8" y="91.9">2</text>
<text x="96.4" y="90.8">VDDIO</text>
<text x="96.4" y="92.6">BYP</text>
<text x="102.5" y="94.4">INT2</text>
<text x="102.6" y="90.8">SDA</text>
<text x="107.5" y="90.1">6</text>
<text x="107.5" y="93.6">9</text>
<text x="107.5" y="95.4">11</text>
<text x="93" y="97.2">10</text>
<text x="93.8" y="98.9">5</text>
<text x="96.4" y="99.7">GND</text>
<text x="96.4" y="98">GND</text>
<text x="96.4" y="96.2">GND</text>
<text x="102.5" y="96.2">INT1</text>
<text x="102.9" y="99.7">SA0</text>
<text x="107.5" y="98.9">7</text>
<text x="220.3" y="109.6">1</text>
<text x="220.3" y="111.4">2</text>
<text x="220.3" y="113.2">3</text>
</g>
<text font-size="1.2" fill="#505050" x="195.2" y="125.4">Q1</text>
</svg>
